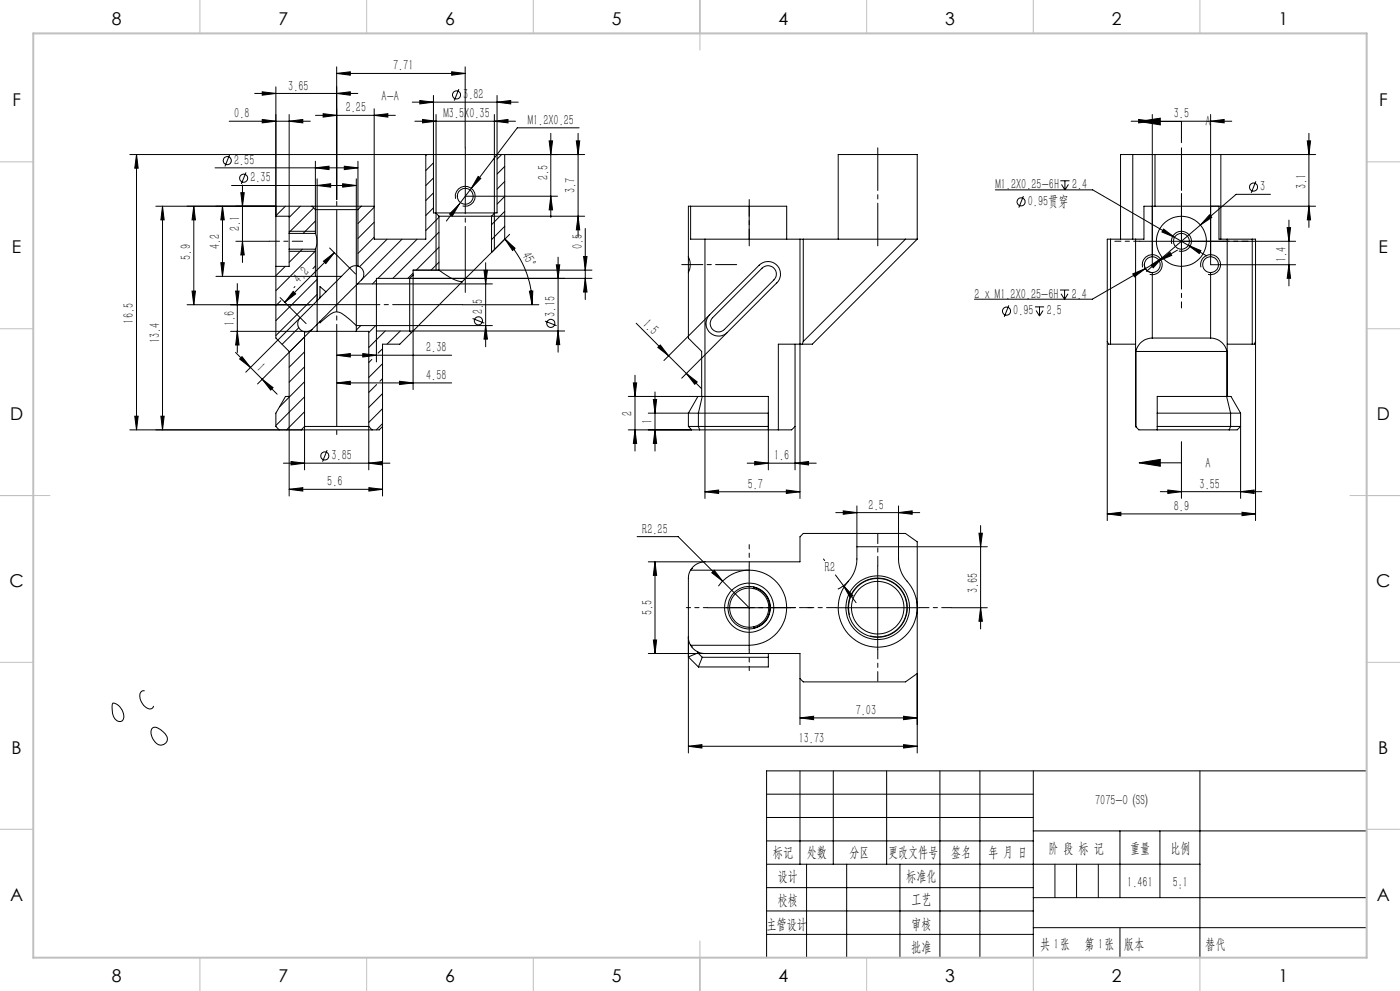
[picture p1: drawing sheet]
<svg xmlns="http://www.w3.org/2000/svg" width="420mm" height="297mm" viewBox="0 0 420 297" stroke-linecap="round" stroke-linejoin="round" font-family="sans-serif">
<g fill="none" stroke="#000" stroke-width=".3">
<path d="M68.8 36.3h24.3M76.4 28h31M78.7 35.8l4.1 .5-4.1 .5zM78.7 27.5l4.1 .5-4.1 .5zM82.8 26v38.8M86.7 36.3l4.1-.5v1zM86.7 34.3v35.7M94.7 34.6h23.9M96.9 34.1l4.1 .5-4.1 .5zM101 28l4.1-.5v1zM101 22l4.1-.5v1zM101 20v39.8"/>
<path d="M101 22h38.6M112.3 34.6l4-.5v1zM112.3 32.6v39.1h15.4v-25.4M123.7 30.6h31.8M124.5 36.3h30.2M125.9 30.1l4.1 .5-4.1 .5zM126.8 35.8l4 .5-4 .5zM130 28.6v35.2h.7M130.8 34.3v29.5M135.5 21.5l4.1 .5-4.1 .5zM137.7 26.7l-1.4 3.5M139.6 20v24.3"/>
<path d="M148.3 36.3l4.1-.5v1zM148.3 34.3v29.5M149.1 30.6l4.1-.5v1zM149.1 28.6v35.2h-.7M165.2 40v25.2M173.4 40v31.2M173.7 38.3h-18.5l-13.8 18.1M339.3 36.3h30.2M341.6 35.8l4.1 .5-4.1 .5zM341.7 36.4l6.4-1v2zM341.7 36.4h12.7v6.4M345.7 34.3v45"/>
<path d="M363.2 36.3l4-.5v1zM363.2 34.3v45h25.5M392.7 40v28.2M41 46.3l.5 4.1h-1.1zM41 46.3v82.5M64.5 50.3h42.9M68.9 46.4l-1.4 3.5M69.5 55.6h37.4M72.2 57.7h1.1l-.6 4.1zM72.7 55.5v23.2M73.8 51.7l-1.4 3.4M94.6 50.3l4.1-.5v1z"/>
<path d="M94.6 48.3v21.7M95.1 55.6l4.1-.5v1zM95.1 53.6v45.7M102.8 55.1l4.1 .5-4.1 .5zM103.3 49.8l4.1 .5-4.1 .5zM106.9 53.6v45.7M107.4 48.3v31.4M128.1 46.3l-.4 .3M130 48.8l-2.3 2.3M130 53.3l-2.3 2.3M130 57.8l-2.3 2.3M136.7 59.6a3 3 0 0 1 2.6-3.7 3 3 0 0 1 3.3 3.2 3 3 0 0 1-3.8 2.6"/>
<path d="M139.6 58.8h27.7M141.4 56.4l-7.5 9.8M143.4 52.9l.9 .6-2.9 2.9zM150.5 46.3l-1.4 1.4M151.4 49.9l-2.3 2.3M151.4 58.9l-2.3 2.3M151.4 54.4l-2.3 2.3M151.4 46.3v25.4l-3.9 4M164.7 42.2h1.1l-.6 4.1zM165.2 58.8l.6 4.1h-1.1zM172.9 42.2h1l-.5 4.1zM175.4 46.3h-136.5"/>
<path d="M298.6 56.9h29.2l24.6 14.2M307 58.8l-1.4 3.4M318.1 54.2h2.8M318.5 55.3l1 1.6M319.5 54.2v2.7M320.5 55.3l-1 1.6M339.8 46.3h6.7M339.8 46.3h-3.6v25.4M339.8 46.3v25.4M346.5 46.3h19.8M346.5 46.3v15.5M354.4 59.8v25"/>
<path d="M366.3 46.3v25.4M366.3 46.3h28.4M376.8 54.3l-1.4 3.5M381.1 58.2h-10.3l-10.7 9.2M392.2 42.2h1l-.5 4.1zM46.7 61.8h46.9M48.8 61.8l.4 4.1h-.9zM48.8 61.8v67M58.1 61.8l.5 4.1h-1zM58.1 61.8v29.5M66.3 78.7h1l-.6 4.1zM66.7 61.8v21"/>
<path d="M66.7 61.8l.6 4.1h-1zM70.8 72.3h10M72.7 72.3l.6 4.1h-1.1zM82.8 64.8v15M82.8 79.8v21.5l3.9 4v43.4M82.8 64.8h3.9M85.6 79.8l-2.8 2.8M85.6 61.8l-2.8 2.9M86.7 75.3h7.9M86.7 69.3h7.9M86.7 70v4.7M86.7 74.7v5.1h-3.9"/>
<path d="M86.7 74.7h7.9M86.7 70h7.9M90.1 61.8l-3.4 3.4M90.7 74.7l-4 3.9M93.6 61.8l1 1h12.8l1-1M93.6 61.8h14.8M94.1 62.3l-7.4 7.3M94.6 66.2l-3.7 3.8M94.6 75.2l-11.8 11.9M94.6 79.7l-.7 .8M94.6 70a6.3 6.3 0 0 1 0 4.7M94.6 74.7v8.1"/>
<path d="M97 78.3l3.3-2.6-2.5 3.3zM98.9 74.3l7.8 7.8M100.3 75.7l-14.9 14.9M107.4 79.7a2.8 2.8 0 0 0-3.1 1.2l-1.9 1.9M107.4 79.7a2.52 2.52 0 0 1 1 4.2M108.4 61.8h3.9M112.3 62.1l-4.9 4.9M112.3 66.6l-4.9 4.9M112.3 71.1l-4.9 4.8M116.1 71.7l-8.2 8.2M120.6 71.7l-13.4 13.4M125.1 71.7l-11.7 11.7"/>
<path d="M130 62.3l-2.3 2.3M130.7 63.8h17.7M130.7 63.8l1 1M130.8 64v17M131.7 64.8v16.2l.2 .1a18.8 18.8 0 0 0 6.7 3.4M131.7 64.8h15.8M131.7 65.1l-4 4M131.7 69.6l-13.8 13.8M131.7 74.1l-6.9 6.9M131.7 78.6l-2.4 2.4M137.8 61.2l-2.1 3.6-.8-.7zM145.7 78.7v25.2"/>
<path d="M147.5 75.7l-8.9 8.8M147.5 64.8h27.9M147.5 64.8v10.9M148.3 64v10.8M148.4 63.8l-.9 1M151.4 63.4l-3.9 3.9M151.4 67.8l-3.9 4M151.5 71.6l3 2.8-.7 .7zM151.5 71.6a27.7 27.7 0 0 1 8.1 19.7M152.9 70.2l-5.4 5.5M166.9 79.4h1l-.5 4zM167.4 77.1v28.4"/>
<path d="M173.4 64.8l.5 4.1h-1zM175.1 76.9h1l-.5 4.1zM175.6 68.5v21.3M206.5 76.9a5.3 5.3 0 0 1 0 4.8M206.5 76.9v4.8M207.2 61.8h-.7v15.1M207.2 61.8v9.9h4.3M207.2 61.8h17.6M211.5 71.7v77.7M211.5 71.7h63.7M224.8 61.8h11.2v9.9M224.8 61.8v9.9"/>
<path d="M240 71.7v77.7M241 71.7v30.6M251.5 71.7v-25.4h23.7v25.4M271.6 71.7l-30.6 30.6M275.2 71.7l-31.5 31.4h-10.2v25.7M333.2 71.7v31.4M340.7 71.7l.1 56.2M340.7 71.7h-8.5v84.3M341.9 72.3h46.8M343.3 78.9a2.41 2.41 0 0 0 2.4 2.8M345.3 79.5l3.4-2.3-2.7 3.1zM347.7 78.1l3.3-2.4 .5 .8z"/>
<path d="M348.7 77.2l-4.8 4.1M349.1 68.6l3.3 2.5-3.8-1.6zM351.5 73.1a2.99 2.99 0 0 1 2.7-3.8 2.99 2.99 0 0 1 3.2 3.3 2.99 2.99 0 0 1-3.7 2.6M352.4 71.1l4.1 2.4M353.2 75l-9.6 5.5M356.5 73.5l3.8 1.6-.5 .9zM356.5 73.5l5.5 3.2M360.1 67.4l-11.4 9.8M362.9 64.4l.6 .8-3.4 2.2zM363.2 61.8h2.5v9.9h2.5M368.2 71.7h8.5v84.3M368.2 71.7v47.1"/>
<path d="M375.7 71.7v31.4M386.2 68.2h1l-.5 4.1zM386.7 79.3l.5 4.1h-1zM386.7 66v19.7M392.7 61.8l.5 4.1h-1zM394.7 61.8h-51.5v9.9h-2.5M56.1 91.3h36.9M57.6 87.2h1l-.5 4.1zM64.8 82.8h37.6M69.2 99.3h25.9M70.7 87.2h1l-.5 4.1zM71.2 99.3l.5 4.1h-1z"/>
<path d="M71.2 85v20.7M84 89.2l7.8 7.8M84.2 90.1l-1.4 1.5M87.9 87.3l.8 .8-3.3 2.5zM88.5 85.9l-.3 .3M89.6 98.2l-5 5M90.1 95.2a2.48 2.48 0 0 0-.7 2.5 2.48 2.48 0 0 0 2 1.7M91.4 99.4v41.4M93 99.3l.6-.6-.8 .6-1.4 .1M95.1 83.7l-12.3 12.4M95.1 88.2l-12.3 12.4M95.1 99.3h11.8"/>
<path d="M96 96.3v.5l1.4-1.3a5.3 5.3 0 0 1 4.2-1.9 22.4 22.4 0 0 1 5.3 4h40.8M96 96.3l-18.7 18.8M96 89.2l-22.3 22.3M97.8 87.5l-1.8-1.6v3.3M97.8 87.5l-1.8 1.7M102.4 82.8l-4.6 4.7M106.9 99.3h3.7v41.5M107.2 85.1l-11.2 11.2M107.2 85.1h40.5M108.2 97.6l-1.3 1.3M112.7 97.6l-2.1 2.1M112.9 83.9l-1.1 1.2"/>
<path d="M112.9 99.2h56.5M115.6 99.2l-5 4.9M120.1 99.2l-4 3.9M123.4 99.7l-3.5 3.4h-5.1v45.6M123.9 99.2v17.6M123.9 81.9l-1.6 1.5M123.9 82.4v16.8M123.9 82.4l-1 1v15.8l.5 .5M123.9 99.2l-.5 .5M138.6 84.5l-14.7 14.7M138.7 91.3h22.9M141.8 95.5l3.5 1.3"/>
<path d="M145.2 81h1l-.5 4.1zM145.7 97.6l.5 4h-1zM158.8 87.3l1-.1-.2 4.1zM163.5 96.2l3.5 1.4M167.4 99.2l.5 4.1h-1zM175.6 83.4l.5 4.1h-1zM177.6 83.4h-64.7v25.1M177.6 81h-53.7v1.4M190.9 96.9l9.7 9.7M206.5 81.7v19.6l4 4v13.5M212.9 94.3a3.7 3.7 0 0 0 0 5.3 3.7 3.7 0 0 0 5.3 0M213.8 95.2l14.8-14.8a2.49 2.49 0 0 1 3.6 0 2.49 2.49 0 0 1 0 3.5l-14.9 14.8a2.49 2.49 0 0 1-3.5 0 2.49 2.49 0 0 1 0-3.5z"/>
<path d="M302.6 91.5l-1.3 3.5M310.5 92h2.7M310.8 93.1l1.1 1.6M311.9 92v2.7M312.9 93.1l-1 1.6M318 86.9h2.7M318.3 88l1.1 1.7M319.4 86.9v2.8M320.4 88l-1 1.7M339.8 82.1l3.8-1.6-3.3 2.5zM342.8 80.1a3 3 0 0 1 2.6-3.8 3 3 0 0 1 3.3 3.3 3 3 0 0 1-3.8 2.6M343.6 80.5l-15.9 9.2h-35.4"/>
<path d="M345.7 81.7v19.6M360.3 80.1a3 3 0 0 1 2.6-3.8 3 3 0 0 1 3.3 3.3 3 3 0 0 1-3.8 2.6M363.2 81.7v19.6M70.7 105.6l4.4 4.5M71.9 107.6l.7-.7 2.5 3.2zM75.1 110.1l3.6 3.6M78.7 113.7l3.2 2.5-.7 .7zM78.7 113.7l4.4 4.4M86.7 118.8h-1l-2.9 5v4l.9 1M91.4 105.4l-4.7 4.7M91.4 109.9l-4.7 4.6M91.4 118.9l-8.6 8.6"/>
<path d="M91.4 114.4l-7.6 7.6M101 106.5l4.1-.5v1zM101 114.8l4.1-.5v.9zM101 106.5h34.5M101 114.8h34.5M108.8 106l4.1 .5-4.1 .5zM111.5 107.7l-.9 1M113 115.2l-2.4 2.4M114.8 104.5l-1.4 1.3M114.8 109l-4.2 4.1M114.8 113.5l-.8 .8M114.8 118l-4.2 4.1"/>
<path d="M119.8 114.3l4.1 .5-4.1 .4zM188.5 118.8h42v22M190 114.8h1l-.5 4zM190.5 112.5v22.7M196 119.7h1l-.5 4.1zM196.5 117.5v17.7M197.3 104.1l.8-.7 2.5 3.2zM199.2 108.1l28.6-28.6a3.7 3.7 0 0 1 5.3 0 3.7 3.7 0 0 1-.1 5.3l-28.5 28.5M200.6 106.6l9.8 9.8M205.9 111.9l3.3 2.6-.8 .7zM209.4 118.8l-2.9 5v4M210.7 118.8l-1.2 5v4l.4 1"/>
<path d="M238.5 103.1v37.7M241 102.3l-.3 .8M332.2 102.3l.3 .8h8.2M340.8 105.3v22.6M340.8 105.3h27.3M345.7 101.3a5 5 0 0 0-4.9 4M345.7 101.3h17.5M363.2 101.3a5.1 5.1 0 0 1 4.9 4M368 118.8l1.2 5v4l-.4 1M368.1 105.3v13.5M376.7 102.3l-.4 .8h-8.1M38.9 128.8h51.5"/>
<path d="M40.4 124.7h1.1l-.5 4.1zM48.3 124.7h.9l-.4 4.1zM85 138.8h32M87.3 138.3l4.1 .5-4.1 .5zM90.4 128.8l1-1h19.2l1 1M90.4 128.8h21.2M91.4 123.4l-5.4 5.4M98.1 134.9l-1.3 3.5M110.6 138.8l4.1-.5v1zM114.8 122.5l-4.2 4.1M114.8 127l-1.9 1.8M114.8 127.8l-1 1h-2.2"/>
<path d="M190.5 128.8l.5 4.1h-1zM196.5 128.8l.5 4.1h-1zM206.5 127.8h24M206.5 127.8l1 1M224.2 138.8h20.7M226.4 138.3l4.1 .5-4.1 .5zM230.5 123.8h-36M233.5 128.8h-45M238.5 127.8l-.4 .4a2.29 2.29 0 0 1-2.4 .6h-2.2M238.5 138.8l4.1-.5v1zM341.7 138.7l6.4-1v2zM341.7 138.7h12.7"/>
<path d="M347.2 127.8h25l-1 1h-29.5l-.9-.9M347.2 123.8h25M354.4 132.4v17M372.2 123.8v25.6M372.2 123.8l-2.9-5h-22.1v10M86.7 146.6l4.1-.4v1zM86.7 146.6h28.1M110.7 146.2l4.1 .4-4.1 .6zM211.5 147.4l4.1-.5v1zM211.5 147.4h28.5M235.9 146.9l4.1 .5-4.1 .5zM250.7 153.6h25.2"/>
<path d="M253 153.1l4.1 .5-4.1 .5zM257.1 151.6v15.9a10 10 0 0 1-2.6 6.7M269.6 153.6l4-.5v1zM269.6 151.6v15.9a10.7 10.7 0 0 0 3.2 7.5 11.8 11.8 0 0 1-1.8 16.1 11.8 11.8 0 0 1-16.2-.7 11.8 11.8 0 0 1-.3-16.2M293.7 159.8h1l-.5 4.1zM294.2 157.5v31M332.2 154l4.1-.5v1zM332.2 154h44.5M348.1 147.4h30.4M350.3 146.9l4.1 .5-4.1 .5zM372.2 147.4l4-.5v1zM372.6 153.5l4.1 .5-4.1 .5z"/>
<path d="M191.1 160.8h12.3l21.4 21.3M194.5 168.4h45.5v-7.5l1-1h30.6l3.6 2.5v63.3M196.5 168.4l.5 4h-1zM196.5 168.4v27.5M207.2 170.9l-.7 2.1v52.7M207.2 170.9h17.6M207.5 170.4h.1M211.5 168.4a4.9 4.9 0 0 0-4.3 2.5M213.5 171.7l.8-.8 2.5 3.3zM224.8 170.9a11.3 11.3 0 0 1 11.2 11.2 11.3 11.3 0 0 1-11.2 11.3h-17.6M224.8 169.6v25M224.8 170.9a11.2 11.2 0 0 0-9.3 4.8"/>
<path d="M226.2 176.4a5.9 5.9 0 0 0-7.3 5.7 5.9 5.9 0 0 0 7.3 5.7M226.2 176a6.2 6.2 0 0 1 4.8 6.1 6.2 6.2 0 0 1-4.8 6.1M226.2 176.4a5.9 5.9 0 0 1 4.4 5.7 5.9 5.9 0 0 1-4.4 5.7M226.2 175.9v.5M247.1 167.5l.3 .5M250.6 172.3l2.4 3.2M253 175.5l2.9 3-.8 .6zM253 175.5l3.8 5.1M254.5 174.2l-1.5 1.3-1.6 1.1M257.1 163.9h39.1M263.3 169.6v25M194.5 195.9h45.5v21.3"/>
<path d="M196 191.8h1l-.5 4.1zM206.5 190.9l.2 1.3 .5 1.2M207.2 193.4a5 5 0 0 0 4.3 2.5M207.5 193.9h.1M209.4 195.4v.3M209.4 195.7l-2.9 1.2 3 3M209.4 195.7l1.3 1.3M210.7 197h19.8M210.7 197l-1.2 2.9M212.3 182.1h24.9M226.2 187.8v.5M230.5 195.9v4h-21"/>
<path d="M250.8 182.1h25M254.8 184.4a8.8 8.8 0 0 1 7.7-11 8.8 8.8 0 0 1 9.5 9.4 8.8 8.8 0 0 1-10.9 7.8M285.4 182.1h10.8M294.2 182.1l.5 4.1h-1zM33.9 210.7a4 4 0 0 1 3 5.1 1.48 1.48 0 0 1-2.4-.4 6 6 0 0 1-.6-4.7zM43.4 207a1.48 1.48 0 0 0-1.4 .7 1.48 1.48 0 0 0 0 1.6 3.9 3.9 0 0 0 3.2 3.2l.6-.3 .3-.5M45.6 218.4a1.72 1.72 0 0 1 2.5 .2 3.6 3.6 0 0 1 2 3.5 2.18 2.18 0 0 1-2 1.2 2.18 2.18 0 0 1-1.9-1.4l-.6-1.1-.3-1.1zM240 215.2l4.1-.5v1zM240 215.2h35.2M271.1 214.7l4.1 .5-4.1 .5zM275.2 201.9l-3.6 2.5h-30.6l-1-1M206.5 223.7l4.1-.5v1z"/>
<path d="M206.5 223.7h68.7M230 238h80M240 231v28M250 231v28M266 231v28M271.1 223.2l4.1 .5-4.1 .5zM282 231v56M294 231v56M310 231v56M360 231v56M410 231h-180v56M230 245h80"/>
<path d="M230 252h80M230 259h130M242 259v28M254 259v28M270 259v28M310 249h100M336 249v20M348 249v20M230 266h80M230 273h80M310 269h100M310 278h100"/>
<path d="M230 280h80"/>
<circle cx="137" cy="28.4" r="1.21"/>
<circle cx="68.2" cy="48.1" r="1.2"/>
<circle cx="73.1" cy="53.4" r="1.21"/>
<circle cx="139.6" cy="58.8" r="2.38"/>
<circle cx="376.1" cy="56.1" r="1.2"/>
<circle cx="306.3" cy="60.5" r="1.22"/>
<circle cx="345.7" cy="79.3" r="2.37"/>
<circle cx="354.4" cy="72.3" r="7.5"/>
<circle cx="354.4" cy="72.3" r="2.37"/>
<circle cx="363.2" cy="79.3" r="2.37"/>
<circle cx="143.5" cy="96.1" r="1.21"/>
<circle cx="165.2" cy="96.9" r="1.22"/>
<circle cx="302" cy="93.3" r="1.21"/>
<circle cx="97.5" cy="136.6" r="1.21"/>
<circle cx="224.7" cy="182.1" r="6.4"/>
<circle cx="224.7" cy="182.1" r="7.4"/>
<circle cx="263.3" cy="182.1" r="8.9"/>
<circle cx="263.3" cy="182.1" r="9.6"/>
<circle cx="263.3" cy="182.1" r="7.9"/>
</g>
<path d="M354.4 59.8v-7.5M341.9 72.3h-7.5M366.9 72.3h7.5M354.4 84.8v7.5" fill="none" stroke="#000" stroke-width=".3" stroke-dasharray="30.5 1.3 1.3 1.3" stroke-dashoffset="28.6"/>
<path d="M263.3 169.6v-9.5M250.8 182.1h-9.5M263.3 194.6v9.6M275.8 182.1h9.6" fill="none" stroke="#000" stroke-width=".3" stroke-dasharray="30.5 1.3 1.3 1.3" stroke-dashoffset="27.6"/>
<path d="M224.8 169.6v-6.4M212.3 182.1h-6.4M224.8 194.6v6.4M237.3 182.1h6.3" fill="none" stroke="#000" stroke-width=".3" stroke-dasharray="30.5 1.3 1.3 1.3" stroke-dashoffset="29.2"/>
<path d="M263.3 44.3v29.4M354.4 44.3v29.4" fill="none" stroke="#000" stroke-width=".3" stroke-dasharray="30.5 1.3 1.3 1.3" stroke-dashoffset="17.7"/>
<path d="M238.7 182.1h-20.9" fill="none" stroke="#000" stroke-width=".3" stroke-dasharray="30.5 1.3 1.3 1.3" stroke-dashoffset="21.9"/>
<path d="M139.6 44.3v43.3" fill="none" stroke="#000" stroke-width=".3" stroke-dasharray="30.5 1.3 1.3 1.3" stroke-dashoffset="10.7"/>
<path d="M101 130.8v-71" fill="none" stroke="#000" stroke-width=".3" stroke-dasharray="30.5 1.3 1.3 1.3" stroke-dashoffset="-3.1"/>
<path d="M138.7 91.3h-45.7" fill="none" stroke="#000" stroke-width=".3" stroke-dasharray="30.5 1.3 1.3 1.3" stroke-dashoffset="9.5"/>
<path d="M90.8 72.3h-10" fill="none" stroke="#000" stroke-width=".3" stroke-dasharray="30.5 1.3 1.3 1.3" stroke-dashoffset="27.4"/>
<path d="M221 79.3h-16.5" fill="none" stroke="#000" stroke-width=".3" stroke-dasharray="30.5 1.3 1.3 1.3" stroke-dashoffset="24.1"/>
<path d="M224.8 73.7v-13.9" fill="none" stroke="#000" stroke-width=".3" stroke-dasharray="30.5 1.3 1.3 1.3" stroke-dashoffset="25.4"/>
<path d="M316.5 259v10M323 259v10M329.5 259v10M336 278v9" fill="none" stroke="#0a0605" stroke-width=".3"/>
<g fill="none" stroke="#c0c0c0" stroke-width=".3">
<path d="M60 0v10M110 0v10M160 0v10M210 0v15M260 0v10M310 0v10M360 0v10M0 48.5h10M410 48.5h10M0 98.5h10M410 98.5h10M0 148.5h15"/>
<path d="M405 148.5h15M0 198.5h10M410 198.5h10M0 248.5h10M410 248.5h10M60 287v10M110 287v10M160 287v10M210 282v15M260 287v10M310 287v10M360 287v10"/>
</g>
<path d="M10 10h400v277h-400z" fill="none" stroke="#c0c0c0" stroke-width=".6"/>
<g fill="#000">
<path d="M78.7 27.5l4.1 .5-4.1 .5zM101 28l4.1-.5v1zM101 22l4.1-.5v1zM135.5 21.5l4.1 .5-4.1 .5z"/>
<path d="M86.7 36.3l4.1-.5v1zM78.7 35.8l4.1 .5-4.1 .5z"/>
<path d="M125.9 30.1l4.1 .5-4.1 .5zM149.1 30.6l4.1-.5v1z"/>
<path d="M341.7 36.4l6.4-1v2zM341.7 138.7l6.4-1v2z"/>
<path d="M363.2 36.3l4-.5v1zM341.6 35.8l4.1 .5-4.1 .5zM108.8 106l4.1 .5-4.1 .5zM101 106.5l4.1-.5v1zM119.8 114.3l4.1 .5-4.1 .4zM101 114.8l4.1-.5v.9zM112.3 34.6l4-.5v1zM96.9 34.1l4.1 .5-4.1 .5zM235.9 146.9l4.1 .5-4.1 .5zM211.5 147.4l4.1-.5v1z"/>
<path d="M41 46.3l.5 4.1h-1.1zM40.4 124.7h1.1l-.5 4.1zM145.2 81h1l-.5 4.1zM145.7 97.6l.5 4h-1zM166.9 79.4h1l-.5 4zM167.4 99.2l.5 4.1h-1zM190 114.8h1l-.5 4zM190.5 128.8l.5 4.1h-1zM196 119.7h1l-.5 4.1zM196.5 128.8l.5 4.1h-1zM293.7 159.8h1l-.5 4.1zM294.2 182.1l.5 4.1h-1z"/>
<path d="M94.6 50.3l4.1-.5v1zM103.3 49.8l4.1 .5-4.1 .5z"/>
<path d="M48.8 61.8l.4 4.1h-.9zM48.3 124.7h.9l-.4 4.1z"/>
<path d="M72.7 72.3l.6 4.1h-1.1zM72.2 57.7h1.1l-.6 4.1zM66.3 78.7h1l-.6 4.1zM66.7 61.8l.6 4.1h-1z"/>
<path d="M356.5 73.5l3.3 2.5 .5-.9zM349.1 68.6l-.5 .9 3.8 1.6zM347.7 78.1l3.8-1.6-.5-.8zM339.8 82.1l.5 .9 3.3-2.5zM345.3 79.5l.7 .8 2.7-3.1zM362.9 64.4l-2.8 3 3.4-2.2zM332.2 154l4.1-.5v1zM372.6 153.5l4.1 .5-4.1 .5zM87.3 138.3l4.1 .5-4.1 .5zM110.6 138.8l4.1-.5v1zM95.1 55.6l4.1-.5v1zM102.8 55.1l4.1 .5-4.1 .5zM137.8 61.2l-2.9 2.9 .8 .7zM143.4 52.9l-2 3.5 2.9-2.9zM126.8 35.8l4 .5-4 .5zM148.3 36.3l4.1-.5v1zM226.4 138.3l4.1 .5-4.1 .5zM238.5 138.8l4.1-.5v1zM214.3 170.9l-.8 .8 3.3 2.5zM253 175.5l2.1 3.6 .8-.6z"/>
<path d="M386.7 79.3l.5 4.1h-1zM386.2 68.2h1l-.5 4.1zM71.2 99.3l.5 4.1h-1zM70.7 87.2h1l-.5 4.1zM57.6 87.2h1l-.5 4.1zM58.1 61.8l.5 4.1h-1zM165.2 58.8l.6 4.1h-1.1zM164.7 42.2h1.1l-.6 4.1zM175.6 83.4l.5 4.1h-1zM175.1 76.9h1l-.5 4.1zM173.4 64.8l.5 4.1h-1zM172.9 42.2h1l-.5 4.1z"/>
<path d="M392.7 61.8l.5 4.1h-1zM392.2 42.2h1l-.5 4.1z"/>
<path d="M87.9 87.3l.8 .8-3.3 2.5zM97 78.3l3.3-2.6-2.5 3.3z"/>
<path d="M158.8 87.3l1-.1-.2 4.1zM151.5 71.6l3 2.8-.7 .7z"/>
<path d="M71.9 107.6l.7-.7 2.5 3.2zM78.7 113.7l3.2 2.5-.7 .7z"/>
<path d="M197.3 104.1l.8-.7 2.5 3.2zM205.9 111.9l3.3 2.6-.8 .7z"/>
<path d="M86.7 146.6l4.1-.4v1zM110.7 146.2l4.1 .4-4.1 .6z"/>
<path d="M269.6 153.6l4-.5v1zM253 153.1l4.1 .5-4.1 .5z"/>
<path d="M372.2 147.4l4-.5v1zM350.3 146.9l4.1 .5-4.1 .5z"/>
<path d="M196.5 168.4l.5 4h-1zM196 191.8h1l-.5 4.1z"/>
<path d="M240 215.2l4.1-.5v1zM271.1 214.7l4.1 .5-4.1 .5zM206.5 223.7l4.1-.5v1zM271.1 223.2l4.1 .5-4.1 .5z"/>
</g>
<g font-size="5.3">
<text x="33.5" y="7.4">8</text>
<text x="83.5" y="7.4">7</text>
<text x="133.5" y="7.4">6</text>
<text x="183.5" y="7.4">5</text>
<text x="233.5" y="7.4">4</text>
<text x="283.5" y="7.4">3</text>
<text x="333.5" y="7.4">2</text>
<text x="383.5" y="7.4">1</text>
<text x="3.7" y="31.7">F</text>
<text x="413.7" y="31.7">F</text>
<text x="3.6" y="75.9">E</text>
<text x="413.6" y="75.9">E</text>
<text x="3" y="125.9">D</text>
<text x="413" y="125.9">D</text>
<text x="2.8" y="175.9">C</text>
<text x="412.8" y="175.9">C</text>
<text x="3.5" y="225.9">B</text>
<text x="413.5" y="225.9">B</text>
<text x="3" y="270.2">A</text>
<text x="413" y="270.2">A</text>
<text x="33.5" y="294.4">8</text>
<text x="83.5" y="294.4">7</text>
<text x="133.5" y="294.4">6</text>
<text x="183.5" y="294.4">5</text>
<text x="233.5" y="294.4">4</text>
<text x="283.5" y="294.4">3</text>
<text x="333.5" y="294.4">2</text>
<text x="383.5" y="294.4">1</text>
</g>
<g font-size="4.4">
<text x="117.9" y="21.1">7.71</text>
<text x="86.5" y="27.1">3.65</text>
<text x="139" y="29.7">3.82</text>
<text x="70.3" y="35.4">0.8</text>
<text x="103.7" y="33.7">2.25</text>
<text x="114.5" y="30.3">A-A</text>
<text x="133" y="35.4">M3.5X0.35</text>
<text x="352.1" y="35.4">3.5</text>
<text x="158.3" y="37.4">M1.2X0.25</text>
<text x="361.7" y="37.9">A</text>
<text x="70.2" y="49.4">2.55</text>
<text x="164.4" y="54" transform="rotate(-90 164.4 54)">2.5</text>
<text x="75.1" y="54.7">2.35</text>
<text x="172.6" y="57.9" transform="rotate(-90 172.6 57.9)">3.7</text>
<text x="298.6" y="56.8">M1.2X0.25-6H</text>
<text x="321.6" y="56.8">2.4</text>
<text x="378.1" y="57.4">3</text>
<text x="391.8" y="56.6" transform="rotate(-90 391.8 56.6)">3.1</text>
<text x="308.3" y="61.8">0.95贯穿</text>
<text x="71.9" y="69.4" transform="rotate(-90 71.9 69.4)">2.1</text>
<text x="57.3" y="77.8" transform="rotate(-90 57.3 77.8)">5.9</text>
<text x="65.9" y="74.6" transform="rotate(-90 65.9 74.6)">4.2</text>
<text x="156.5" y="76.3" transform="rotate(65 156.5 76.3)">45°</text>
<text x="174.7" y="74.6" transform="rotate(-90 174.7 74.6)">0.5</text>
<text x="385.8" y="78.5" transform="rotate(-90 385.8 78.5)">1.4</text>
<text x="89.8" y="85" transform="rotate(-45 89.8 85)">4.2</text>
<text x="292.4" y="89.5">2 x M1.2X0.25-6H</text>
<text x="321.5" y="89.5">2.4</text>
<text x="144.9" y="94.1" transform="rotate(-90 144.9 94.1)">2.5</text>
<text x="166.6" y="94.9" transform="rotate(-90 166.6 94.9)">3.15</text>
<text x="304" y="94.5">0.95</text>
<text x="314" y="94.5">2.5</text>
<text x="40.1" y="97" transform="rotate(-90 40.1 97)">16.5</text>
<text x="70.3" y="97.8" transform="rotate(-90 70.3 97.8)">1.6</text>
<text x="192.6" y="97.3" transform="rotate(45 192.6 97.3)">1.5</text>
<text x="47.9" y="102.9" transform="rotate(-90 47.9 102.9)">13.4</text>
<text x="127.8" y="105.6">2.38</text>
<text x="76.8" y="110.5" transform="rotate(45 76.8 110.5)">1</text>
<text x="127.8" y="113.9">4.58</text>
<text x="189.6" y="124.6" transform="rotate(-90 189.6 124.6)">2</text>
<text x="195.6" y="127.1" transform="rotate(-90 195.6 127.1)">1</text>
<text x="99.5" y="137.9">3.85</text>
<text x="232.2" y="137.9">1.6</text>
<text x="361.7" y="140.2">A</text>
<text x="98.2" y="145.8">5.6</text>
<text x="224.3" y="146.5">5.7</text>
<text x="359.9" y="146.5">3.55</text>
<text x="260.6" y="152.7">2.5</text>
<text x="352.1" y="153.1">8.9</text>
<text x="192.7" y="159.9">R2.25</text>
<text x="247.5" y="171.4">R2</text>
<text x="293.3" y="177.8" transform="rotate(-90 293.3 177.8)">3.65</text>
<text x="195.6" y="184.4" transform="rotate(-90 195.6 184.4)">5.5</text>
<text x="256.7" y="214.3">7.03</text>
<text x="239.6" y="222.8">13.73</text>
<text x="328.6" y="241.2">7075-O (SS)</text>
<text x="231.9" y="256.9">标记</text>
<text x="242.1" y="256.9">处数</text>
<text x="254.9" y="256.9">分区</text>
<text x="266.5" y="256.9">更改文件号</text>
<text x="285.4" y="256.9">签名</text>
<text x="296.5" y="256.9">年 月 日</text>
<text x="314.5" y="255.6">阶 段 标 记</text>
<text x="339" y="255.6">重量</text>
<text x="351.1" y="255.6">比例</text>
<text x="233.3" y="263.9">设计</text>
<text x="271.9" y="263.9">标准化</text>
<text x="338.2" y="265.7">1.461</text>
<text x="351.8" y="265.7">5:1</text>
<text x="233.3" y="271.1">校核</text>
<text x="273.4" y="271">工艺</text>
<text x="229.9" y="278.3">主管设计</text>
<text x="273.4" y="278.3">审核</text>
<text x="273.4" y="285.2">批准</text>
<text x="312" y="284.4">共 张</text>
<text x="316.1" y="284.4">1</text>
<text x="325.3" y="284.4">第 张</text>
<text x="329.5" y="284.4">1</text>
<text x="337.1" y="284.4">版本</text>
</g>
<text font-size="4.4" fill="#0a0605" x="361.6" y="284.4">替代</text>
</svg>
